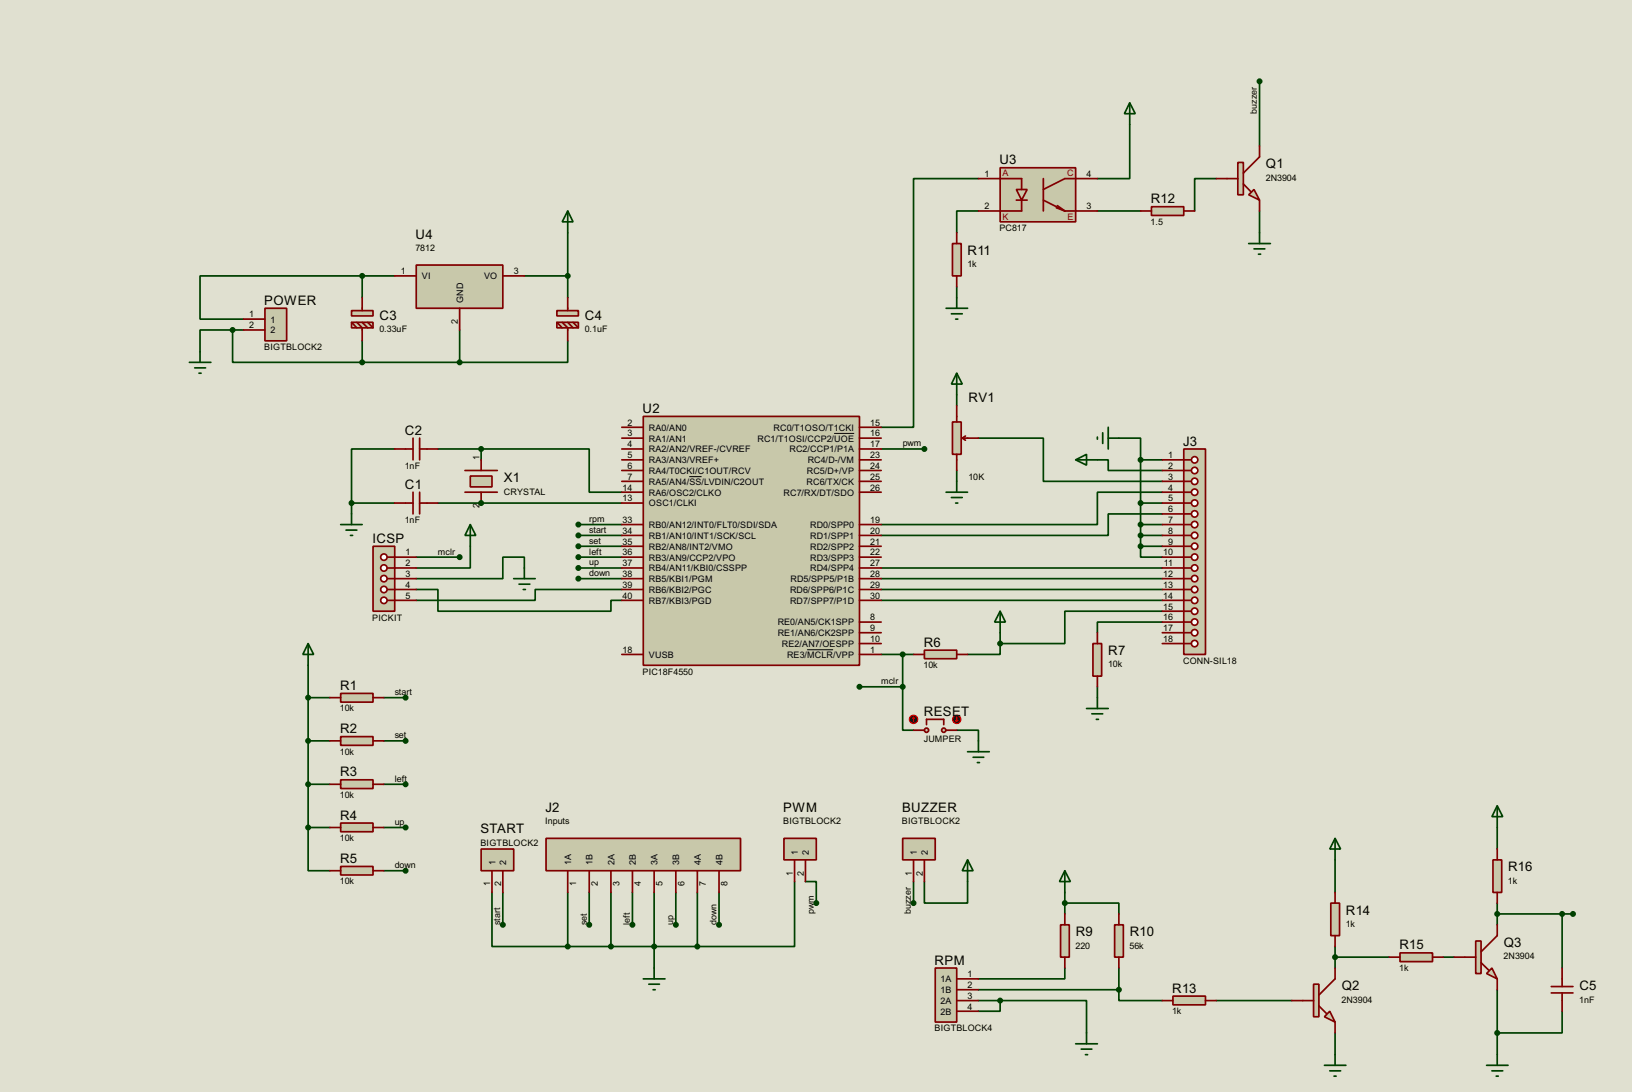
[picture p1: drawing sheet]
<svg xmlns="http://www.w3.org/2000/svg" width="383mm" height="256mm" viewBox="0 0 383 256" stroke-linecap="round" stroke-linejoin="round" font-family="sans-serif">
<path d="M0 0h383.5v256.5h-383.5z" fill="#e0e0d0"/>
<g fill="none" stroke="#004000" stroke-width=".4">
<path d="M113.1 118.2h33M273.1 115.6h-15.2v7.6h-50.8M135.9 133.4h10.2M135.9 135.9h10.2M135.9 125.8h10.2M135.9 128.3h10.2M135.9 130.9h10.2M207.1 133.4h66M207.1 135.9h66M207.1 138.5h66M273.1 120.7h-12.7v5.1h-53.3M72.4 156.3v38.1"/>
<path d="M207.1 141h66M72.4 163.9h5.1M72.4 174h5.1M90.2 163.9h5.1M90.2 174h5.1M72.4 194.4v10.1h5.1M72.4 184.2h5.1M72.4 194.4h5.1M90.2 184.2h5.1M90.2 194.4h5.1M90.2 204.5h5.1"/>
</g>
<circle cx="113.1" cy="118.2" r=".2" fill="#004000"/>
<g fill="none" stroke="#004000" stroke-width=".4">
<path d="M296 19.1v15.2M265.5 29.3v12.7h-7.6M133.4 54.7v15.2M229.9 42h-15.2v58.4h-7.6M229.9 49.6h-5.1v5.1M257.9 49.6h10.1M285.8 42h-5.1v7.6M296 49.6v5.1M54.7 77.5h-7.7v5.1M54.7 77.5v7.6h30.4M54.7 77.5h2.5M85.1 64.8h-38.1v10.2h10.2"/>
<path d="M85.1 64.8h7.7M85.1 64.8v5.1M108 77.5v7.6M123.2 64.8h10.2M224.8 67.4v2.5M85.1 80.1v5M85.1 85.1h22.9M133.4 80.1v5h-25.4M224.8 92.8v2.5M82.6 118.2h10.2M82.6 118.2v2.5M92.8 105.5h-10.2v12.7"/>
<path d="M102.9 118.2h10.2M102.9 105.5h10.2M113.1 105.5h25.4v10.1h7.6M113.1 105.5v2.5M207.1 105.5h10.1M224.8 110.5v2.6M229.9 102.9h15.3v10.2h27.9M257.9 108h2.5v2.5h12.7M262.9 102.9h5.1v5.1M268 118.2h5.1M268 108v20.3M268 108h5.1"/>
<path d="M97.8 138.5h5.1v5.1h40.7v-2.6h2.5M97.8 130.9h10.2M110.5 128.3v5.1h-12.7M123.2 133.4v-2.5h-5v5h-20.4M135.9 123.2h10.2M146.1 138.5h-20.3v2.5h-28M268 128.3v2.6h5.1M268 123.2h5.1M268 125.8h5.1M268 128.3h5.1M207.1 153.7h7.6M212.1 153.7v7.6"/>
<path d="M235 151.2v2.5h-7.6M235 148.6v2.6M273.1 146.1h-15.2v2.5M273.1 143.6h-22.9v7.6h-15.2M202 161.3h10.1M212.1 161.3v10.2h2.6M224.8 171.5h5.1v2.5M257.9 161.3v2.6M351.8 194.4v5M115.6 209.6v12.7h17.8M118.2 209.6v7.6M133.4 209.6v12.7"/>
<path d="M138.5 209.6v7.6M143.6 209.6v12.7M148.6 209.6v7.6M153.7 209.6v17.8M158.8 209.6v7.6M163.9 209.6v12.7M169 209.6v7.6M186.7 207.1v15.2h-22.8M189.3 207.1h2.5v5M214.7 207.1v5M217.2 207.1v5h10.2v-5M250.2 212.1h12.7v2.6"/>
<path d="M250.2 209.6v5.1M313.7 202v7.6M351.8 212.1v5.1M351.8 214.7h17.8M367.1 214.7v12.7M133.4 222.3h30.5M229.9 235h5.1M229.9 232.5h33M235 235h20.3v7.6M235 235v2.5h-5.1M250.2 227.4v2.5h-20.3M262.9 232.5v2.5h10.2"/>
<path d="M262.9 227.4v5.1M285.8 235h17.8M313.7 222.3v5.1M313.7 224.8h12.7M339.1 224.8h2.6M351.8 232.5v15.2M367.1 237.5v5.1h-15.3M313.7 242.6v5.1"/>
</g>
<path d="M151.2 97.8h50.8v58.5h-50.8z" fill="#c8c8aa" stroke="#800000" stroke-width=".4"/>
<g fill="none" stroke="#800000" stroke-width=".4">
<path d="M146.1 100.4h5.1M146.1 102.9h5.1M146.1 105.5h5.1M146.1 108h5.1M146.1 110.5h5.1M146.1 113.1h5.1M146.1 115.6h5.1M146.1 118.2h5.1M202 100.4h5.1M202 102.9h5.1M202 105.5h5.1M202 108h5.1"/>
<path d="M202 110.5h5.1M202 113.1h5.1M202 115.6h5.1M146.1 123.2h5.1M146.1 125.8h5.1M146.1 128.3h5.1M146.1 130.9h5.1M146.1 133.4h5.1M146.1 135.9h5.1M146.1 138.5h5.1M202 123.2h5.1M202 125.8h5.1"/>
<path d="M202 128.3h5.1M202 130.9h5.1M202 133.4h5.1M202 135.9h5.1M202 138.5h5.1M146.1 141h5.1M146.1 153.7h5.1M202 141h5.1M202 153.7h5.1M202 146.1h5.1M202 148.6h5.1M202 151.2h5.1"/>
</g>
<path d="M162 112h2.9M196 101.8h4.7M189.7 152.6h6.1" fill="none" stroke="#000" stroke-width=".23"/>
<path d="M278.2 105.5h5.1v48.2h-5.1z" fill="#c8c8aa" stroke="#800000" stroke-width=".4"/>
<path d="M278.2 108h1.8" fill="none" stroke="#800000" stroke-width=".4"/>
<circle cx="280.7" cy="108" r=".75" fill="#feffff" stroke="#800000" stroke-width=".4"/>
<path d="M278.2 110.5h1.8" fill="none" stroke="#800000" stroke-width=".4"/>
<circle cx="280.7" cy="110.5" r=".75" fill="#feffff" stroke="#800000" stroke-width=".4"/>
<path d="M278.2 113.1h1.8" fill="none" stroke="#800000" stroke-width=".4"/>
<circle cx="280.7" cy="113.1" r=".75" fill="#feffff" stroke="#800000" stroke-width=".4"/>
<path d="M278.2 115.6h1.8" fill="none" stroke="#800000" stroke-width=".4"/>
<circle cx="280.7" cy="115.6" r=".75" fill="#feffff" stroke="#800000" stroke-width=".4"/>
<path d="M278.2 118.2h1.8" fill="none" stroke="#800000" stroke-width=".4"/>
<circle cx="280.7" cy="118.2" r=".75" fill="#feffff" stroke="#800000" stroke-width=".4"/>
<path d="M278.2 120.7h1.8" fill="none" stroke="#800000" stroke-width=".4"/>
<circle cx="280.7" cy="120.7" r=".75" fill="#feffff" stroke="#800000" stroke-width=".4"/>
<path d="M278.2 123.2h1.8" fill="none" stroke="#800000" stroke-width=".4"/>
<circle cx="280.7" cy="123.2" r=".75" fill="#feffff" stroke="#800000" stroke-width=".4"/>
<path d="M278.2 125.8h1.8" fill="none" stroke="#800000" stroke-width=".4"/>
<circle cx="280.7" cy="125.8" r=".75" fill="#feffff" stroke="#800000" stroke-width=".4"/>
<path d="M278.2 128.3h1.8" fill="none" stroke="#800000" stroke-width=".4"/>
<circle cx="280.7" cy="128.3" r=".75" fill="#feffff" stroke="#800000" stroke-width=".4"/>
<path d="M278.2 130.9h1.8" fill="none" stroke="#800000" stroke-width=".4"/>
<circle cx="280.7" cy="130.9" r=".75" fill="#feffff" stroke="#800000" stroke-width=".4"/>
<path d="M278.2 133.4h1.8" fill="none" stroke="#800000" stroke-width=".4"/>
<circle cx="280.7" cy="133.4" r=".75" fill="#feffff" stroke="#800000" stroke-width=".4"/>
<path d="M278.2 135.9h1.8" fill="none" stroke="#800000" stroke-width=".4"/>
<circle cx="280.7" cy="135.9" r=".75" fill="#feffff" stroke="#800000" stroke-width=".4"/>
<path d="M278.2 138.5h1.8" fill="none" stroke="#800000" stroke-width=".4"/>
<circle cx="280.7" cy="138.5" r=".75" fill="#feffff" stroke="#800000" stroke-width=".4"/>
<path d="M278.2 141h1.8" fill="none" stroke="#800000" stroke-width=".4"/>
<circle cx="280.7" cy="141" r=".75" fill="#feffff" stroke="#800000" stroke-width=".4"/>
<path d="M278.2 143.6h1.8" fill="none" stroke="#800000" stroke-width=".4"/>
<circle cx="280.7" cy="143.6" r=".75" fill="#feffff" stroke="#800000" stroke-width=".4"/>
<path d="M278.2 146.1h1.8" fill="none" stroke="#800000" stroke-width=".4"/>
<circle cx="280.7" cy="146.1" r=".75" fill="#feffff" stroke="#800000" stroke-width=".4"/>
<path d="M278.2 148.6h1.8" fill="none" stroke="#800000" stroke-width=".4"/>
<circle cx="280.7" cy="148.6" r=".75" fill="#feffff" stroke="#800000" stroke-width=".4"/>
<path d="M278.2 151.2h1.8" fill="none" stroke="#800000" stroke-width=".4"/>
<circle cx="280.7" cy="151.2" r=".75" fill="#feffff" stroke="#800000" stroke-width=".4"/>
<g fill="none" stroke="#800000" stroke-width=".4">
<path d="M273.1 108h5.1M273.1 110.5h5.1M273.1 113.1h5.1M273.1 115.6h5.1M273.1 118.2h5.1M273.1 120.7h5.1M273.1 123.2h5.1M273.1 125.8h5.1M273.1 128.3h5.1M273.1 130.9h5.1M273.1 133.4h5.1M273.1 135.9h5.1"/>
<path d="M273.1 138.5h5.1M273.1 141h5.1M273.1 143.6h5.1M273.1 146.1h5.1M273.1 148.6h5.1M273.1 151.2h5.1"/>
</g>
<g fill="#004000" stroke="#004000" stroke-width=".4">
<circle cx="135.9" cy="125.8" r=".5"/>
<circle cx="135.9" cy="128.3" r=".5"/>
<circle cx="135.9" cy="130.9" r=".5"/>
<circle cx="135.9" cy="133.4" r=".5"/>
<circle cx="135.9" cy="135.9" r=".5"/>
</g>
<path d="M80.1 162.9h7.6v2h-7.6z" fill="#c8c8aa" stroke="#800000" stroke-width=".4"/>
<path d="M77.5 163.9h2.6M87.7 163.9h2.5" fill="none" stroke="#800000" stroke-width=".4"/>
<circle cx="95.3" cy="163.9" r=".5" fill="#004000" stroke="#004000" stroke-width=".4"/>
<path d="M80.1 173h7.6v2.1h-7.6z" fill="#c8c8aa" stroke="#800000" stroke-width=".4"/>
<path d="M77.5 174h2.6M87.7 174h2.5" fill="none" stroke="#800000" stroke-width=".4"/>
<circle cx="95.3" cy="174" r=".5" fill="#004000" stroke="#004000" stroke-width=".4"/>
<path d="M80.1 183.2h7.6v2h-7.6z" fill="#c8c8aa" stroke="#800000" stroke-width=".4"/>
<path d="M77.5 184.2h2.6M87.7 184.2h2.5" fill="none" stroke="#800000" stroke-width=".4"/>
<circle cx="95.3" cy="184.2" r=".5" fill="#004000" stroke="#004000" stroke-width=".4"/>
<path d="M80.1 193.3h7.6v2.1h-7.6z" fill="#c8c8aa" stroke="#800000" stroke-width=".4"/>
<path d="M77.5 194.4h2.6M87.7 194.4h2.5" fill="none" stroke="#800000" stroke-width=".4"/>
<circle cx="95.3" cy="194.4" r=".5" fill="#004000" stroke="#004000" stroke-width=".4"/>
<path d="M80.1 203.5h7.6v2h-7.6z" fill="#c8c8aa" stroke="#800000" stroke-width=".4"/>
<path d="M109.3 110.5h7.6M109.3 115.6h7.6M77.5 204.5h2.6M87.7 204.5h2.5" fill="none" stroke="#800000" stroke-width=".4"/>
<g fill="#004000" stroke="#004000" stroke-width=".4">
<circle cx="95.3" cy="204.5" r=".5"/>
<circle cx="72.4" cy="194.4" r=".5"/>
<circle cx="72.4" cy="184.2" r=".5"/>
<circle cx="72.4" cy="174" r=".5"/>
<circle cx="72.4" cy="163.9" r=".5"/>
</g>
<path d="M72.4 151.2l1.3 2.5h-2.5zM72.4 151.2v5.1M151.2 229.9h5.1M152.5 231.2h2.5M153.5 232.5h.5M153.7 227.4v2.5" fill="none" stroke="#004000" stroke-width=".4"/>
<path d="M110.5 111.8h5.1v2.6h-5.1z" fill="#c8c8aa" stroke="#800000" stroke-width=".4"/>
<path d="M92.8 118.2h4.3M92.8 105.5h4.3M97.1 102.9v5.1M97.1 115.6v5.1M98.6 102.9v5.1M98.6 115.6v5.1M98.6 118.2h4.3M98.6 105.5h4.3M113.1 108v2.5M113.1 115.6v2.6" fill="none" stroke="#800000" stroke-width=".4"/>
<g fill="#004000" stroke="#004000" stroke-width=".4">
<circle cx="113" cy="118.2" r=".5"/>
<circle cx="113" cy="105.5" r=".5"/>
<circle cx="82.6" cy="118.2" r=".5"/>
</g>
<path d="M80.1 123.2h5M81.3 124.5h2.6M82.4 125.8h.5M82.6 120.7v2.5" fill="none" stroke="#004000" stroke-width=".4"/>
<path d="M217.2 152.7h7.6v2h-7.6z" fill="#c8c8aa" stroke="#800000" stroke-width=".4"/>
<path d="M214.7 153.7h2.5M224.8 153.7h2.6M217.7 170.2v-1.2h4.1v1.2" fill="none" stroke="#800000" stroke-width=".4"/>
<path d="M235 143.6l1.3 2.5h-2.6zM235 143.6v5" fill="none" stroke="#004000" stroke-width=".4"/>
<g fill="#c8c8aa" stroke="#800000" stroke-width=".4">
<circle cx="217.7" cy="171.5" r=".5"/>
<circle cx="221.7" cy="171.5" r=".5"/>
</g>
<path d="M214.7 171.5h2.5M222.3 171.5h2.5" fill="none" stroke="#800000" stroke-width=".4"/>
<circle cx="214.6" cy="169" r="1" fill="#400000" stroke="#f00" stroke-width=".23"/>
<path d="M214.7 168.5l-.3 .2M214.7 168.5l.2 .2M214.7 168.5v1" fill="none" stroke="#f00" stroke-width=".23"/>
<circle cx="224.8" cy="169" r="1" fill="#400000" stroke="#f00" stroke-width=".23"/>
<path d="M224.6 169.2l.2 .3M224.8 168.5v1M225.1 169.2l-.3 .3" fill="none" stroke="#f00" stroke-width=".23"/>
<g fill="#004000" stroke="#004000" stroke-width=".4">
<circle cx="212.1" cy="153.7" r=".5"/>
<circle cx="268" cy="123.2" r=".5"/>
<circle cx="268" cy="125.8" r=".5"/>
<circle cx="268" cy="128.3" r=".5"/>
</g>
<path d="M252.8 108l2.5-1.3v2.6zM252.8 108h5.1M257.9 102.7v.5M259.1 101.7v2.5M260.4 102.9h2.5M260.4 100.4v5.1M227.4 176.6h5.1M228.7 177.9h2.5M229.7 179.1h.5M229.9 174v2.6" fill="none" stroke="#004000" stroke-width=".4"/>
<path d="M256.8 151.2h2.1v7.6h-2.1z" fill="#c8c8aa" stroke="#800000" stroke-width=".4"/>
<path d="M257.9 148.6v2.6M257.9 158.8v2.5" fill="none" stroke="#800000" stroke-width=".4"/>
<path d="M255.3 166.4h5.1M256.6 167.7h2.5M257.6 169h.5M257.9 163.9v2.5" fill="none" stroke="#004000" stroke-width=".4"/>
<circle cx="235" cy="151.2" r=".5" fill="#004000" stroke="#004000" stroke-width=".4"/>
<path d="M223.8 99.1h2.1v7.6h-2.1z" fill="#c8c8aa" stroke="#800000" stroke-width=".4"/>
<path d="M224.8 95.3v3.8M224.8 106.7v3.8M226.1 102.9l.8 .5M226.1 102.9h3.8M226.9 102.4l-.8 .5" fill="none" stroke="#800000" stroke-width=".4"/>
<path d="M224.8 87.7l1.3 2.5h-2.5zM224.8 87.7v5.1M222.3 115.6h5.1M223.6 116.9h2.5M224.6 118.2h.5M224.8 113.1v2.5" fill="none" stroke="#004000" stroke-width=".4"/>
<path d="M87.7 128.3h5.1v15.3h-5.1z" fill="#c8c8aa" stroke="#800000" stroke-width=".4"/>
<path d="M91 130.9h1.8" fill="none" stroke="#800000" stroke-width=".4"/>
<circle cx="90.2" cy="130.9" r=".75" fill="#feffff" stroke="#800000" stroke-width=".4"/>
<path d="M91 133.4h1.8" fill="none" stroke="#800000" stroke-width=".4"/>
<circle cx="90.2" cy="133.4" r=".75" fill="#feffff" stroke="#800000" stroke-width=".4"/>
<path d="M91 135.9h1.8" fill="none" stroke="#800000" stroke-width=".4"/>
<circle cx="90.2" cy="135.9" r=".75" fill="#feffff" stroke="#800000" stroke-width=".4"/>
<path d="M91 138.5h1.8" fill="none" stroke="#800000" stroke-width=".4"/>
<circle cx="90.2" cy="138.5" r=".75" fill="#feffff" stroke="#800000" stroke-width=".4"/>
<path d="M91 141h1.8" fill="none" stroke="#800000" stroke-width=".4"/>
<circle cx="90.2" cy="141" r=".75" fill="#feffff" stroke="#800000" stroke-width=".4"/>
<path d="M92.8 130.9h5M92.8 133.4h5M92.8 135.9h5M92.8 138.5h5M92.8 141h5" fill="none" stroke="#800000" stroke-width=".4"/>
<path d="M110.5 123.2l1.3 2.6h-2.5zM110.5 123.2v5.1M120.7 135.9h5.1M122 137.2h2.5M123 138.5h.5M123.2 133.4v2.5" fill="none" stroke="#004000" stroke-width=".4"/>
<g fill="#004000" stroke="#004000" stroke-width=".4">
<circle cx="212.1" cy="161.3" r=".5"/>
<circle cx="201.9" cy="161.3" r=".5"/>
<circle cx="108" cy="130.9" r=".5"/>
<circle cx="217.2" cy="105.5" r=".5"/>
<circle cx="135.9" cy="123.2" r=".5"/>
</g>
<path d="M235 39.4h17.8v12.7h-17.8z" fill="#c8c8aa" stroke="#800000" stroke-width=".4"/>
<path d="M238.8 44.5h2.6l-1.3 2.5z" fill="#c8c8aa" stroke="#800000" stroke-width=".4"/>
<path d="M229.9 42h10.2v2.5M238.8 47h2.6M240.1 47v2.6h-10.2M245.2 42v7.6M245.2 47l5 2.6M248.2 48.8l2 .8M248.5 48.3l1.7 1.3M250.2 49.6h7.7M257.9 42h-7.7l-5 2.5" fill="none" stroke="#800000" stroke-width=".4"/>
<path d="M223.8 57.2h2.1v7.6h-2.1z" fill="#c8c8aa" stroke="#800000" stroke-width=".4"/>
<path d="M224.8 54.7v2.5M224.8 64.8v2.6" fill="none" stroke="#800000" stroke-width=".4"/>
<path d="M265.5 24.2l1.3 2.5h-2.6zM265.5 24.2v5.1" fill="none" stroke="#004000" stroke-width=".4"/>
<path d="M293.4 45.8l1.3-1.3 1.3 2.5z" fill="#c8c8aa" stroke="#800000" stroke-width=".4"/>
<path d="M290.9 38.2h1.3v7.6h-1.3z" fill="#c8c8aa" stroke="#800000" stroke-width=".4"/>
<path d="M296 34.3v2.6l-3.8 3.8M285.8 42h5.1M292.2 43.2l1.7 1.8M296 47v2.6" fill="none" stroke="#800000" stroke-width=".4"/>
<path d="M293.4 57.2h5.1M294.7 58.5h2.5M295.7 59.7h.5M296 54.7v2.5" fill="none" stroke="#004000" stroke-width=".4"/>
<path d="M270.6 48.6h7.6v2h-7.6z" fill="#c8c8aa" stroke="#800000" stroke-width=".4"/>
<path d="M268 49.6h2.6M278.2 49.6h2.5" fill="none" stroke="#800000" stroke-width=".4"/>
<path d="M222.3 72.4h5.1M223.6 73.7h2.5M224.6 75h.5M224.8 69.9v2.5" fill="none" stroke="#004000" stroke-width=".4"/>
<path d="M97.8 62.3h20.4v10.1h-20.4z" fill="#c8c8aa" stroke="#800000" stroke-width=".4"/>
<path d="M92.8 64.8h5M108 72.4v5.1M118.2 64.8h5" fill="none" stroke="#800000" stroke-width=".4"/>
<path d="M44.5 85.1h5.1M45.8 86.4h2.5M46.8 87.7h.5M47 82.6v2.5" fill="none" stroke="#004000" stroke-width=".4"/>
<g fill="#c8c8aa" stroke="#800000" stroke-width=".4">
<path d="M82.6 73h5.1v1.2h-5.1z"/>
<path d="M82.6 75.7h5.1v1.3h-5.1z"/>
</g>
<path d="M82.6 75.7l1.3 1.3M83.9 75.7l1.2 1.3v3.1M85.1 69.9v3.1M85.1 75.7l1.3 1.3M86.4 75.7l1.3 1.3" fill="none" stroke="#800000" stroke-width=".4"/>
<g fill="#004000" stroke="#004000" stroke-width=".4">
<circle cx="85.1" cy="64.8" r=".5"/>
<circle cx="85.1" cy="85.1" r=".5"/>
</g>
<g fill="#c8c8aa" stroke="#800000" stroke-width=".4">
<path d="M130.9 73h5v1.2h-5z"/>
<path d="M130.9 75.7h5v1.3h-5z"/>
</g>
<path d="M130.9 75.7l1.2 1.3M132.1 75.7l1.3 1.3v3.1M133.4 69.9v3.1M133.4 75.7l1.3 1.3M134.7 75.7l1.2 1.3" fill="none" stroke="#800000" stroke-width=".4"/>
<g fill="#004000" stroke="#004000" stroke-width=".4">
<circle cx="108" cy="85.1" r=".5"/>
<circle cx="133.4" cy="64.8" r=".5"/>
</g>
<path d="M133.4 49.6l1.3 2.5h-2.6zM133.4 49.6v5.1" fill="none" stroke="#004000" stroke-width=".4"/>
<path d="M128.3 196.9h45.7v7.6h-45.7z" fill="#c8c8aa" stroke="#800000" stroke-width=".4"/>
<path d="M133.4 204.5v5.1M138.5 204.5v5.1M143.6 204.5v5.1M148.6 204.5v5.1M153.7 204.5v5.1M158.8 204.5v5.1M163.9 204.5v5.1M169 204.5v5.1" fill="none" stroke="#800000" stroke-width=".4"/>
<g fill="#004000" stroke="#004000" stroke-width=".4">
<circle cx="153.7" cy="222.3" r=".5"/>
<circle cx="143.5" cy="222.3" r=".5"/>
<circle cx="163.8" cy="222.3" r=".5"/>
<circle cx="138.4" cy="217.2" r=".5"/>
<circle cx="148.6" cy="217.2" r=".5"/>
<circle cx="158.8" cy="217.2" r=".5"/>
<circle cx="168.9" cy="217.2" r=".5"/>
</g>
<path d="M113.1 199.4h7.6v5.1h-7.6z" fill="#c8c8aa" stroke="#800000" stroke-width=".4"/>
<path d="M115.6 204.5v5.1M118.2 204.5v5.1" fill="none" stroke="#800000" stroke-width=".4"/>
<g fill="#004000" stroke="#004000" stroke-width=".4">
<circle cx="133.4" cy="222.3" r=".5"/>
<circle cx="118.1" cy="217.2" r=".5"/>
</g>
<path d="M219.8 227.4h5v12.7h-5z" fill="#c8c8aa" stroke="#800000" stroke-width=".4"/>
<path d="M224.8 229.9h5.1M224.8 232.5h5.1M224.8 235h5.1M224.8 237.5h5.1" fill="none" stroke="#800000" stroke-width=".4"/>
<path d="M227.4 202l1.3 2.5h-2.6zM227.4 202v5.1" fill="none" stroke="#004000" stroke-width=".4"/>
<circle cx="295.9" cy="19.1" r=".5" fill="#004000" stroke="#004000" stroke-width=".4"/>
<path d="M62.3 72.4h5.1v7.7h-5.1z" fill="#c8c8aa" stroke="#800000" stroke-width=".4"/>
<path d="M57.2 75h5.1M57.2 77.5h5.1" fill="none" stroke="#800000" stroke-width=".4"/>
<circle cx="54.6" cy="77.5" r=".5" fill="#004000" stroke="#004000" stroke-width=".4"/>
<path d="M212.1 196.9h7.7v5.1h-7.7z" fill="#c8c8aa" stroke="#800000" stroke-width=".4"/>
<path d="M214.7 202v5.1M217.2 202v5.1" fill="none" stroke="#800000" stroke-width=".4"/>
<circle cx="214.6" cy="212.1" r=".5" fill="#004000" stroke="#004000" stroke-width=".4"/>
<path d="M184.2 196.9h7.6v5.1h-7.6z" fill="#c8c8aa" stroke="#800000" stroke-width=".4"/>
<path d="M186.7 202v5.1M189.3 202v5.1" fill="none" stroke="#800000" stroke-width=".4"/>
<g fill="#004000" stroke="#004000" stroke-width=".4">
<circle cx="191.8" cy="212.1" r=".5"/>
<circle cx="268" cy="108" r=".5"/>
<circle cx="268" cy="118.2" r=".5"/>
</g>
<path d="M249.2 217.2h2.1v7.6h-2.1z" fill="#c8c8aa" stroke="#800000" stroke-width=".4"/>
<path d="M250.2 214.7v2.5M250.2 224.8v2.6" fill="none" stroke="#800000" stroke-width=".4"/>
<path d="M250.2 204.5l1.3 2.6h-2.5zM250.2 204.5v5.1" fill="none" stroke="#004000" stroke-width=".4"/>
<path d="M261.9 217.2h2.1v7.6h-2.1z" fill="#c8c8aa" stroke="#800000" stroke-width=".4"/>
<path d="M262.9 214.7v2.5M262.9 224.8v2.6" fill="none" stroke="#800000" stroke-width=".4"/>
<circle cx="250.2" cy="212.1" r=".5" fill="#004000" stroke="#004000" stroke-width=".4"/>
<path d="M275.6 234h7.7v2h-7.7z" fill="#c8c8aa" stroke="#800000" stroke-width=".4"/>
<path d="M273.1 235h2.5M283.3 235h2.5" fill="none" stroke="#800000" stroke-width=".4"/>
<path d="M312.5 237.5l1.2 2.6-2.5-1.3z" fill="#c8c8aa" stroke="#800000" stroke-width=".4"/>
<path d="M308.7 231.2h1.2v7.6h-1.2z" fill="#c8c8aa" stroke="#800000" stroke-width=".4"/>
<path d="M303.6 235h5.1M309.9 236.3l1.8 1.8M313.7 227.4v2.5l-3.8 3.8M313.7 240.1v2.5" fill="none" stroke="#800000" stroke-width=".4"/>
<path d="M311.2 250.2h5.1M312.5 251.5h2.5M313.5 252.8h.5M313.7 247.7v2.5" fill="none" stroke="#004000" stroke-width=".4"/>
<path d="M312.7 212.1h2.1v7.7h-2.1z" fill="#c8c8aa" stroke="#800000" stroke-width=".4"/>
<path d="M313.7 209.6v2.5M313.7 219.8v2.5" fill="none" stroke="#800000" stroke-width=".4"/>
<path d="M313.7 196.9l1.3 2.5h-2.5zM313.7 196.9v5.1" fill="none" stroke="#004000" stroke-width=".4"/>
<path d="M329 223.8h7.6v2.1h-7.6z" fill="#c8c8aa" stroke="#800000" stroke-width=".4"/>
<path d="M326.4 224.8h2.6M336.6 224.8h2.5" fill="none" stroke="#800000" stroke-width=".4"/>
<circle cx="313.7" cy="224.8" r=".5" fill="#004000" stroke="#004000" stroke-width=".4"/>
<path d="M350.6 227.4l1.2 2.5-2.5-1.2z" fill="#c8c8aa" stroke="#800000" stroke-width=".4"/>
<path d="M346.8 221h1.2v7.7h-1.2z" fill="#c8c8aa" stroke="#800000" stroke-width=".4"/>
<path d="M351.8 217.2v2.6l-3.8 3.8M341.7 224.8h5.1M348 226.1l1.8 1.8M351.8 229.9v2.6" fill="none" stroke="#800000" stroke-width=".4"/>
<path d="M349.3 250.2h5.1M350.6 251.5h2.5M351.6 252.8h.5M351.8 247.7v2.5" fill="none" stroke="#004000" stroke-width=".4"/>
<path d="M350.8 202h2.1v7.6h-2.1z" fill="#c8c8aa" stroke="#800000" stroke-width=".4"/>
<path d="M351.8 199.4v2.6M351.8 209.6v2.5M364.5 233.2h5.1M364.5 231.7h5.1M367.1 227.4v4.3M367.1 233.2v4.3" fill="none" stroke="#800000" stroke-width=".4"/>
<path d="M351.8 189.3l1.3 2.5h-2.5zM351.8 189.3v5.1M252.8 245.2h5.1M254.1 246.4h2.5M255.1 247.7h.5M255.3 242.6v2.6" fill="none" stroke="#004000" stroke-width=".4"/>
<g fill="#004000" stroke="#004000" stroke-width=".4">
<circle cx="351.8" cy="214.7" r=".5"/>
<circle cx="369.6" cy="214.7" r=".5"/>
<circle cx="367" cy="214.7" r=".5"/>
<circle cx="351.8" cy="242.6" r=".5"/>
<circle cx="262.9" cy="232.5" r=".5"/>
<circle cx="235" cy="235" r=".5"/>
</g>
<g font-size="3.5">
<text x="234.9" y="38.6">U3</text>
<text x="297.5" y="39.5">Q1</text>
<text x="270.4" y="47.8">R12</text>
<text x="97.7" y="56.1">U4</text>
<text x="227.4" y="59.9">R11</text>
<text x="62.1" y="71.6">POWER</text>
<text x="89.2" y="75.1">C3</text>
<text x="137.5" y="75.1">C4</text>
<text x="227.6" y="94.5">RV1</text>
<text x="151" y="97">U2</text>
<text x="95.2" y="102.1">C2</text>
<text x="278" y="104.7">J3</text>
<text x="118.4" y="113.2">X1</text>
<text x="95.2" y="114.8">C1</text>
<text x="87.5" y="127.5">ICSP</text>
<text x="217.1" y="151.9">R6</text>
<text x="260.4" y="153.9">R7</text>
<text x="79.9" y="162.1">R1</text>
<text x="79.9" y="172.2">R2</text>
<text x="217.1" y="168.2">RESET</text>
<text x="79.9" y="182.4">R3</text>
<text x="128.2" y="190.7">J2</text>
<text x="184.1" y="190.7">PWM</text>
<text x="212" y="190.7">BUZZER</text>
<text x="79.9" y="192.5">R4</text>
<text x="112.9" y="195.8">START</text>
<text x="79.9" y="202.7">R5</text>
<text x="354.4" y="204.7">R16</text>
<text x="316.3" y="214.8">R14</text>
<text x="252.8" y="219.9">R9</text>
<text x="265.5" y="219.9">R10</text>
<text x="219.6" y="226.6">RPM</text>
<text x="328.8" y="223">R15</text>
<text x="353.4" y="222.5">Q3</text>
<text x="275.5" y="233.2">R13</text>
<text x="315.3" y="232.6">Q2</text>
<text x="371.1" y="232.6">C5</text>
</g>
<g font-size="2.4">
<text x="295.4" y="26.7" transform="rotate(-90 295.4 26.7)">buzzer</text>
<text x="231.3" y="41.6">1</text>
<text x="255.3" y="41.6">4</text>
<text x="297.4" y="42.4">2N3904</text>
<text x="231.3" y="49.2">2</text>
<text x="255.3" y="49.2">3</text>
<text x="270.4" y="52.8">1.5</text>
<text x="97.6" y="59">7812</text>
<text x="234.8" y="54.3">PC817</text>
<text x="94.2" y="64.4">1</text>
<text x="99.1" y="65.6">VI</text>
<text x="113.7" y="65.6">VO</text>
<text x="120.7" y="64.4">3</text>
<text x="227.3" y="62.8">1k</text>
<text x="108.8" y="71.1" transform="rotate(-90 108.8 71.1)">GND</text>
<text x="58.6" y="74.6">1</text>
<text x="58.6" y="77.1">2</text>
<text x="63.6" y="75.8">1</text>
<text x="107.6" y="76.1" transform="rotate(-90 107.6 76.1)">2</text>
<text x="62.1" y="82.2">BIGTBLOCK2</text>
<text x="63.6" y="78.3">2</text>
<text x="89.2" y="78.1">0.33uF</text>
<text x="137.4" y="78.1">0.1uF</text>
<text x="147.5" y="100">2</text>
<text x="152.5" y="101.2">RA0/AN0</text>
<text x="181.8" y="101.2">RC0/T1OSO/T1CKI</text>
<text x="204.5" y="100">15</text>
<text x="147.5" y="102.5">3</text>
<text x="147.5" y="105.1">4</text>
<text x="147.5" y="107.6">5</text>
<text x="152.5" y="103.7">RA1/AN1</text>
<text x="152.5" y="106.3">RA2/AN2/VREF-/CVREF</text>
<text x="178" y="103.7">RC1/T1OSI/CCP2/UOE</text>
<text x="185.5" y="106.3">RC2/CCP1/P1A</text>
<text x="204.5" y="102.5">16</text>
<text x="204.5" y="105.1">17</text>
<text x="204.5" y="107.6">23</text>
<text x="212.1" y="104.9">pwm</text>
<text x="274.5" y="107.6">1</text>
<text x="95.1" y="110.2">1nF</text>
<text x="112.7" y="108" transform="rotate(-90 112.7 108)">1</text>
<text x="147.5" y="110.1">6</text>
<text x="147.5" y="112.7">7</text>
<text x="152.5" y="108.8">RA3/AN3/VREF+</text>
<text x="152.5" y="111.3">RA4/T0CKI/C1OUT/RCV</text>
<text x="152.5" y="113.9">RA5/AN4/SS/LVDIN/C2OUT</text>
<text x="189.5" y="113.9">RC6/TX/CK</text>
<text x="189.6" y="111.3">RC5/D+/VP</text>
<text x="189.8" y="108.8">RC4/D-/VM</text>
<text x="204.5" y="110.1">24</text>
<text x="204.5" y="112.7">25</text>
<text x="227.6" y="112.7">10K</text>
<text x="274.5" y="110.1">2</text>
<text x="274.5" y="112.7">3</text>
<text x="112.7" y="119.3" transform="rotate(-90 112.7 119.3)">2</text>
<text x="118.4" y="116.2">CRYSTAL</text>
<text x="146.3" y="115.2">14</text>
<text x="146.3" y="117.8">13</text>
<text x="152.5" y="116.4">RA6/OSC2/CLKO</text>
<text x="152.5" y="119">OSC1/CLKI</text>
<text x="184.1" y="116.4">RC7/RX/DT/SDO</text>
<text x="204.5" y="115.2">26</text>
<text x="274.5" y="115.2">4</text>
<text x="274.5" y="117.8">5</text>
<text x="95.1" y="122.9">1nF</text>
<text x="138.5" y="125.2">start</text>
<text x="138.5" y="122.6">rpm</text>
<text x="146.3" y="122.8">33</text>
<text x="146.3" y="125.4">34</text>
<text x="152.5" y="124">RB0/AN12/INT0/FLT0/SDI/SDA</text>
<text x="190.4" y="124">RD0/SPP0</text>
<text x="204.5" y="122.8">19</text>
<text x="204.5" y="125.4">20</text>
<text x="274.5" y="120.3">6</text>
<text x="274.5" y="122.8">7</text>
<text x="274.5" y="125.4">8</text>
<text x="95.3" y="130.5">1</text>
<text x="102.9" y="130.3">mclr</text>
<text x="138.5" y="127.7">set</text>
<text x="138.5" y="130.3">left</text>
<text x="146.3" y="127.9">35</text>
<text x="146.3" y="130.5">36</text>
<text x="152.5" y="126.6">RB1/AN10/INT1/SCK/SCL</text>
<text x="152.5" y="129.1">RB2/AN8/INT2/VMO</text>
<text x="152.5" y="131.7">RB3/AN9/CCP2/VPO</text>
<text x="190.4" y="126.6">RD1/SPP1</text>
<text x="190.4" y="129.1">RD2/SPP2</text>
<text x="190.4" y="131.7">RD3/SPP3</text>
<text x="204.5" y="127.9">21</text>
<text x="204.5" y="130.5">22</text>
<text x="273.3" y="130.5">10</text>
<text x="274.5" y="127.9">9</text>
<text x="95.3" y="133">2</text>
<text x="95.3" y="135.5">3</text>
<text x="138.5" y="132.8">up</text>
<text x="138.5" y="135.3">down</text>
<text x="146.3" y="133">37</text>
<text x="146.3" y="135.5">38</text>
<text x="152.5" y="134.2">RB4/AN11/KBI0/CSSPP</text>
<text x="152.5" y="136.7">RB5/KBI1/PGM</text>
<text x="185.7" y="136.7">RD5/SPP5/P1B</text>
<text x="190.4" y="134.2">RD4/SPP4</text>
<text x="204.5" y="133">27</text>
<text x="204.5" y="135.5">28</text>
<text x="273.3" y="135.5">12</text>
<text x="273.5" y="133">11</text>
<text x="95.3" y="138.1">4</text>
<text x="95.3" y="140.6">5</text>
<text x="146.3" y="138.1">39</text>
<text x="146.3" y="140.6">40</text>
<text x="152.5" y="139.3">RB6/KBI2/PGC</text>
<text x="152.5" y="141.8">RB7/KBI3/PGD</text>
<text x="185.6" y="139.3">RD6/SPP6/P1C</text>
<text x="185.6" y="141.8">RD7/SPP7/P1D</text>
<text x="204.5" y="138.1">29</text>
<text x="204.5" y="140.6">30</text>
<text x="273.3" y="138.1">13</text>
<text x="273.3" y="140.6">14</text>
<text x="273.3" y="143.2">15</text>
<text x="87.5" y="145.8">PICKIT</text>
<text x="182.7" y="146.9">RE0/AN5/CK1SPP</text>
<text x="182.7" y="149.4">RE1/AN6/CK2SPP</text>
<text x="204.5" y="145.7">8</text>
<text x="204.5" y="148.2">9</text>
<text x="273.3" y="145.7">16</text>
<text x="273.3" y="148.2">17</text>
<text x="146.3" y="153.3">18</text>
<text x="152.5" y="154.5">VUSB</text>
<text x="183.7" y="152">RE2/AN7/OESPP</text>
<text x="184.9" y="154.5">RE3/MCLR/VPP</text>
<text x="204.5" y="150.8">10</text>
<text x="204.5" y="153.3">1</text>
<text x="273.3" y="150.8">18</text>
<text x="278" y="155.9">CONN-SIL18</text>
<text x="151" y="158.5">PIC18F4550</text>
<text x="207.1" y="160.7">mclr</text>
<text x="217" y="156.9">10k</text>
<text x="260.4" y="156.8">10k</text>
<text x="79.9" y="167.1">10k</text>
<text x="92.8" y="163.3">start</text>
<text x="92.8" y="173.4">set</text>
<text x="79.9" y="177.3">10k</text>
<text x="217" y="174.2">JUMPER</text>
<text x="92.8" y="183.6">left</text>
<text x="79.9" y="187.4">10k</text>
<text x="79.9" y="197.6">10k</text>
<text x="92.8" y="193.8">up</text>
<text x="128.1" y="193.6">Inputs</text>
<text x="184" y="193.6">BIGTBLOCK2</text>
<text x="211.9" y="193.6">BIGTBLOCK2</text>
<text x="92.8" y="203.9">down</text>
<text x="112.9" y="198.7">BIGTBLOCK2</text>
<text x="116.4" y="203.3" transform="rotate(-90 116.4 203.3)">1</text>
<text x="119" y="203.3" transform="rotate(-90 119 203.3)">2</text>
<text x="134.2" y="203.3" transform="rotate(-90 134.2 203.3)">1A</text>
<text x="139.3" y="203.3" transform="rotate(-90 139.3 203.3)">1B</text>
<text x="144.4" y="203.3" transform="rotate(-90 144.4 203.3)">2A</text>
<text x="149.4" y="203.2" transform="rotate(-90 149.4 203.2)">2B</text>
<text x="154.5" y="203.3" transform="rotate(-90 154.5 203.3)">3A</text>
<text x="159.6" y="203.3" transform="rotate(-90 159.6 203.3)">3B</text>
<text x="164.7" y="203.3" transform="rotate(-90 164.7 203.3)">4A</text>
<text x="169.8" y="203.3" transform="rotate(-90 169.8 203.3)">4B</text>
<text x="187.5" y="200.7" transform="rotate(-90 187.5 200.7)">1</text>
<text x="190.1" y="200.7" transform="rotate(-90 190.1 200.7)">2</text>
<text x="215.5" y="200.7" transform="rotate(-90 215.5 200.7)">1</text>
<text x="218" y="200.7" transform="rotate(-90 218 200.7)">2</text>
<text x="79.9" y="207.7">10k</text>
<text x="115.2" y="208.2" transform="rotate(-90 115.2 208.2)">1</text>
<text x="117.8" y="208.2" transform="rotate(-90 117.8 208.2)">2</text>
<text x="135.4" y="208.2" transform="rotate(-90 135.4 208.2)">1</text>
<text x="140.5" y="208.2" transform="rotate(-90 140.5 208.2)">2</text>
<text x="145.6" y="208.2" transform="rotate(-90 145.6 208.2)">3</text>
<text x="150.6" y="208.2" transform="rotate(-90 150.6 208.2)">4</text>
<text x="155.7" y="208.2" transform="rotate(-90 155.7 208.2)">5</text>
<text x="160.8" y="208.2" transform="rotate(-90 160.8 208.2)">6</text>
<text x="165.9" y="208.2" transform="rotate(-90 165.9 208.2)">7</text>
<text x="171" y="208.2" transform="rotate(-90 171 208.2)">8</text>
<text x="186.3" y="205.7" transform="rotate(-90 186.3 205.7)">1</text>
<text x="188.8" y="205.7" transform="rotate(-90 188.8 205.7)">2</text>
<text x="214.2" y="205.7" transform="rotate(-90 214.2 205.7)">1</text>
<text x="216.8" y="205.7" transform="rotate(-90 216.8 205.7)">2</text>
<text x="354.3" y="207.6">1k</text>
<text x="191.2" y="214.7" transform="rotate(-90 191.2 214.7)">pwm</text>
<text x="214.1" y="214.7" transform="rotate(-90 214.1 214.7)">buzzer</text>
<text x="117.6" y="217.2" transform="rotate(-90 117.6 217.2)">start</text>
<text x="137.9" y="217.2" transform="rotate(-90 137.9 217.2)">set</text>
<text x="148" y="217.2" transform="rotate(-90 148 217.2)">left</text>
<text x="158.2" y="217.2" transform="rotate(-90 158.2 217.2)">up</text>
<text x="168.4" y="217.2" transform="rotate(-90 168.4 217.2)">down</text>
<text x="316.2" y="217.8">1k</text>
<text x="252.7" y="222.8">220</text>
<text x="265.4" y="222.8">56k</text>
<text x="353.3" y="225.4">2N3904</text>
<text x="221" y="230.7">1A</text>
<text x="221" y="233.3">1B</text>
<text x="227.4" y="229.5">1</text>
<text x="227.4" y="232.1">2</text>
<text x="328.8" y="228.1">1k</text>
<text x="221" y="235.8">2A</text>
<text x="221" y="238.3">2B</text>
<text x="227.4" y="234.6">3</text>
<text x="227.4" y="237.1">4</text>
<text x="275.4" y="238.2">1k</text>
<text x="315.2" y="235.5">2N3904</text>
<text x="371.1" y="235.5">1nF</text>
<text x="219.6" y="242.3">BIGTBLOCK4</text>
</g>
<g font-size="2.4" fill="#800000">
<text x="235.6" y="41.5">A</text>
<text x="250.7" y="41.5">C</text>
<text x="235.6" y="51.6">K</text>
<text x="250.8" y="51.6">E</text>
</g>
</svg>
